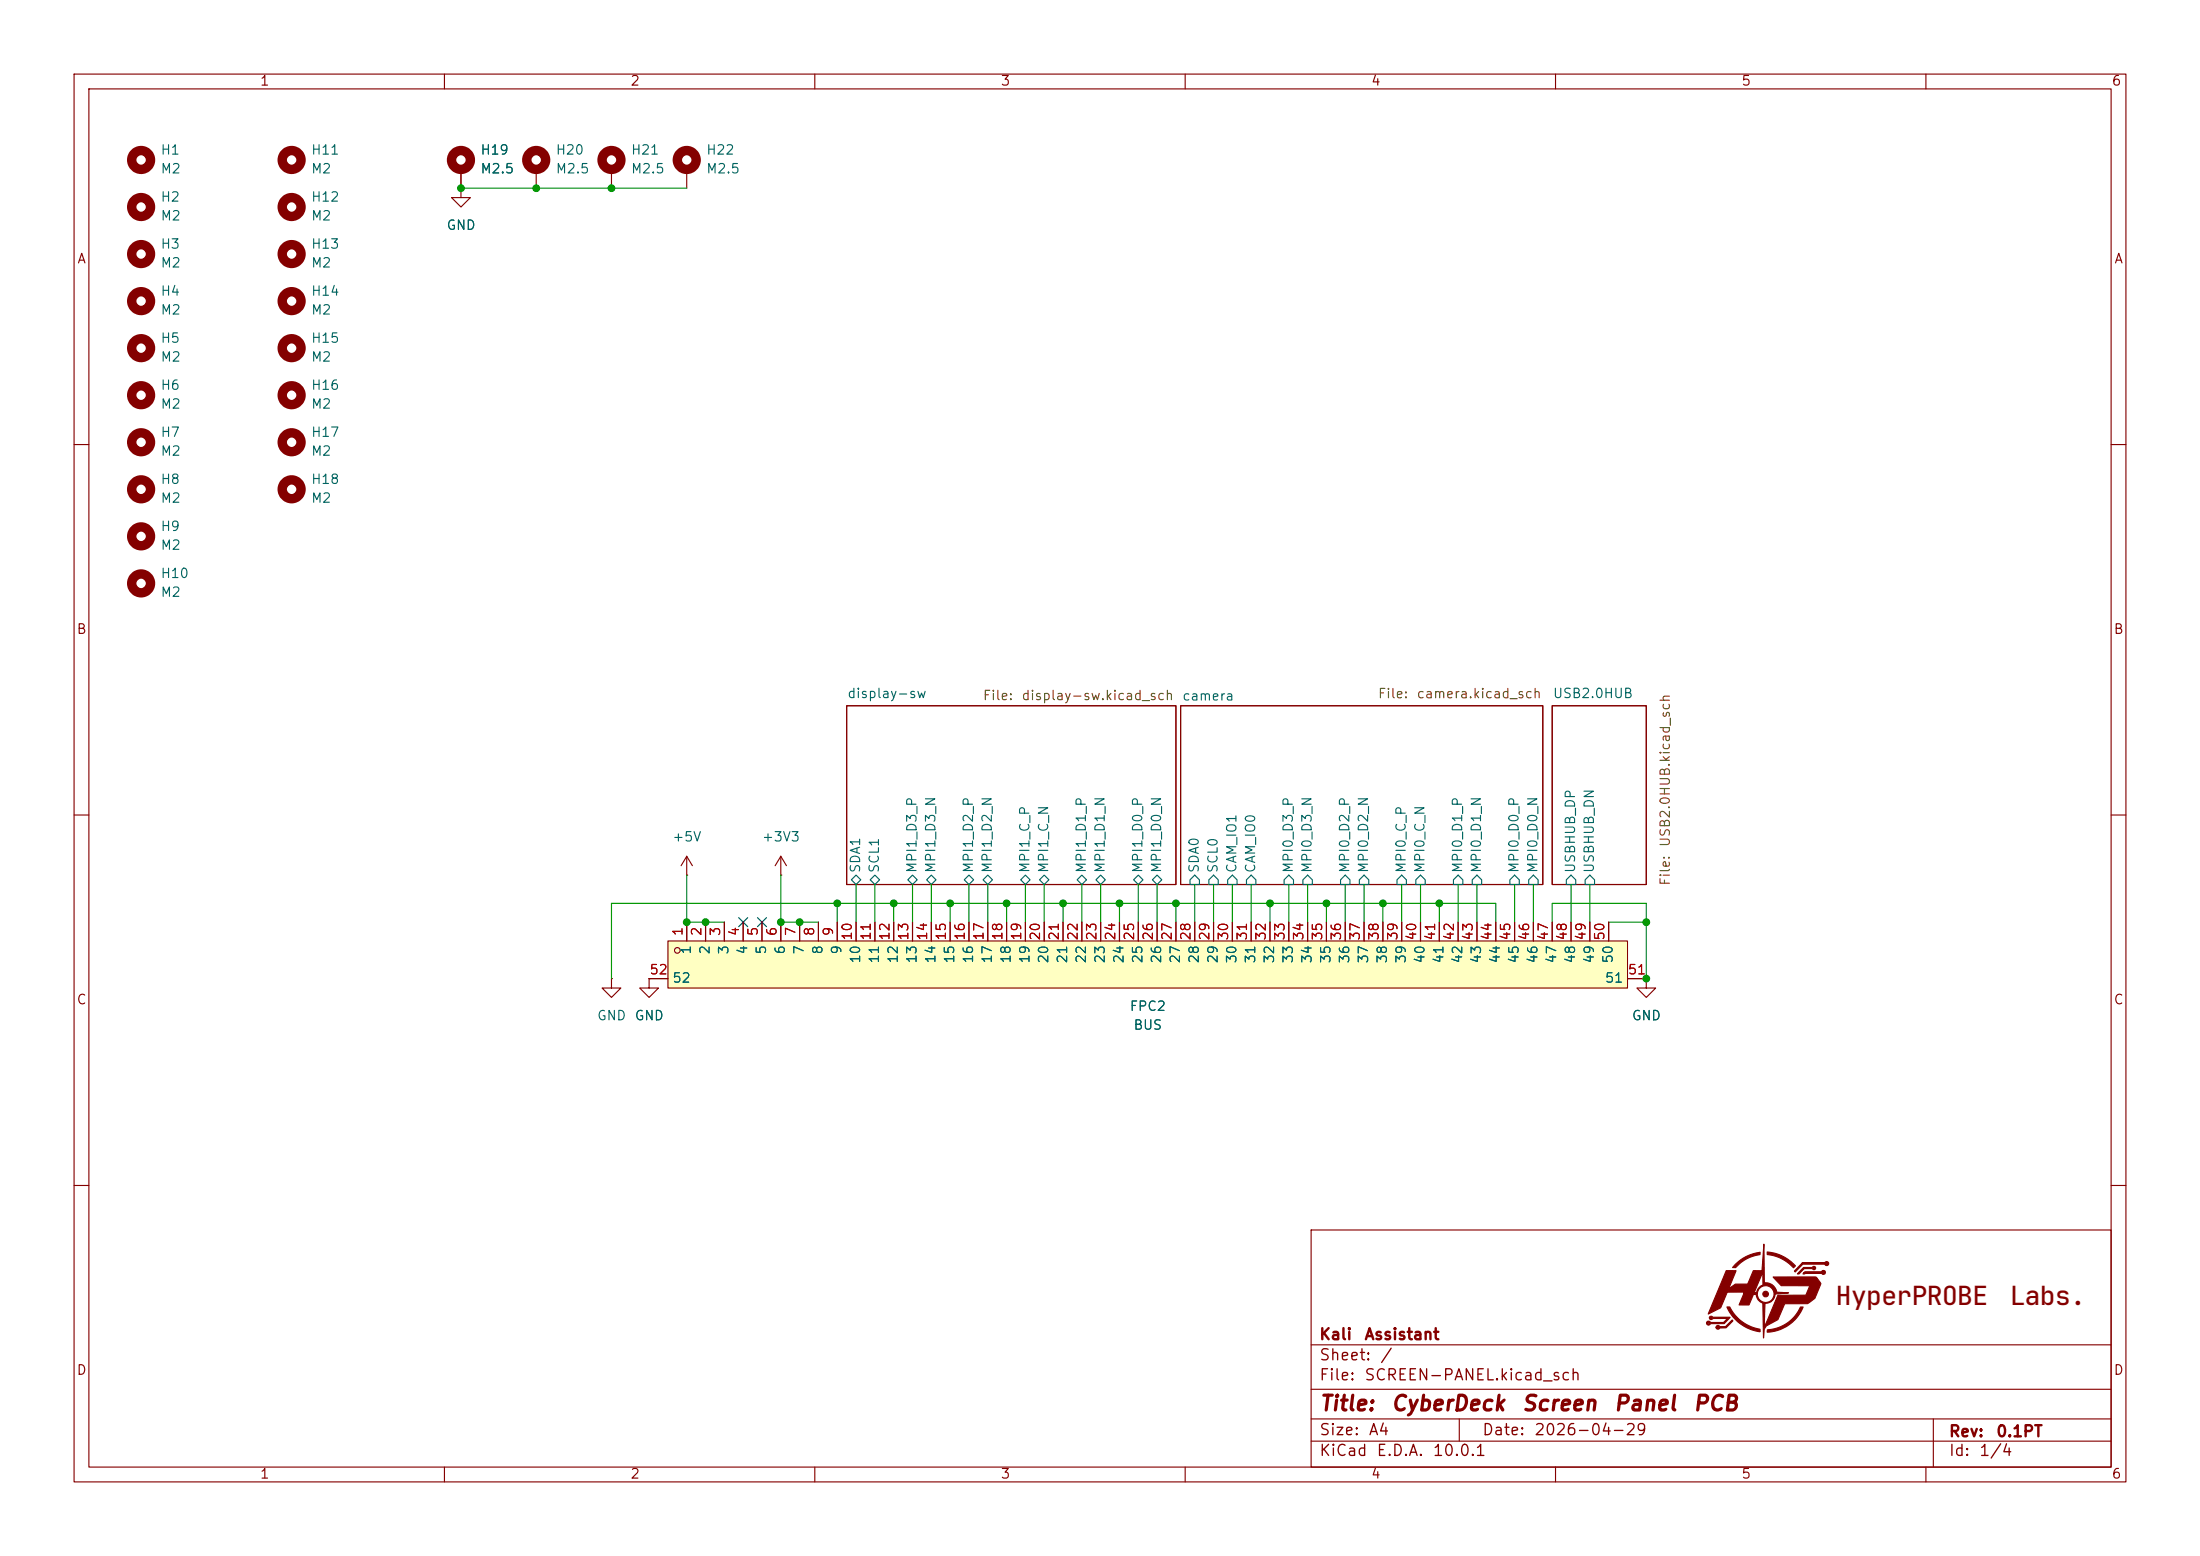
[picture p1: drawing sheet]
<svg xmlns="http://www.w3.org/2000/svg" width="297mm" height="210mm" viewBox="0 0 297 210" stroke-linecap="round" stroke-linejoin="round" font-family="sans-serif">
<g fill="none" stroke="#840000" stroke-width=".15">
<path d="M10 10h277v190h-277zM12 12h273v186h-273zM60 10v2M110 10v2M160 10v2M210 10v2M260 10v2M62.2 22.9v2.5M72.4 22.9v2.5M82.5 22.9v2.5M92.7 22.9v2.5M10 60h2"/>
<path d="M285 60h2M114.3 95.3h44.4v24.1h-44.4zM159.4 95.3h48.9v24.1h-48.9zM209.5 95.3h12.7v24.1h-12.7zM10 110h2M92.7 118.1h.1M92.7 115.6v2.5M92.7 115.6l-.8 1.2M92.7 115.6l.8 1.2M105.4 118.1h.1M105.4 115.6l-.8 1.2M105.4 115.6l.8 1.2"/>
<path d="M105.4 115.6v2.5M285 110h2M222.2 132.1v1.3h1.3l-1.3 1.2-1.2-1.2h1.2M222.2 132.1h.1M10 160h2M177 166h108v32h-108zM285 160h2M60 198v2M110 198v2M160 198v2M177 194.5h108M177 191.5h108"/>
<path d="M177 187.5h108M177 181.5h108M197 191.5v3M210 198v2M260 198v2M261 191.5v6.5"/>
</g>
<g fill="#840000" stroke="#840000" stroke-width=".15">
<path d="M233 171.5h1.4l-1 2.4 .9-.6h1.6l.8-1.8h.9a.19 .19 0 0 0 .2 0 .19 .19 0 0 0 .1-.2l.2-3.4 .1 5.2h.4l.6 .3 .4 .4 .3 .6 1.6 .1-1.9 .2-.1 .6a1.57 1.57 0 0 1-1.2 .7l-.1 3 1.8-4.2h3.4a.35 .35 0 0 0 .4 0 .35 .35 0 0 0 .1-.4l.4-.9h-3.8l-1.1-1.1 5.7-.1 .1 .1 .6 .9-.8 1.9-.9 .7-3.2 .1-.9 2.1-1.5 .9-.2 .2-.1 .2-.1 1.2-.1-4.7-.6-.4-.3-.6a.25 .25 0 0 0-.4-.2l-.6 1.4h-1.3l.6-1.4h1.3h-1.3v-.1h.5h-.5l.1-.1h1.7l.2 .8 .4 .3 .6 .2 .4-.1 .3-.2 .3-.4 .1-.4a1.12 1.12 0 0 0-1-1.2 1.12 1.12 0 0 0-1.2 .9l-.1 .1h-1.7h1.3a.2 .2 0 0 0 .3 0 .2 .2 0 0 0 .1-.1 1.73 1.73 0 0 1 .8-1v-1.7l-1.2 2.8-3.1-.1a.53 .53 0 0 0-.7 .5l-.7 1.6-1.7 .8z"/>
<path d="M238.6 179.5a5.1 5.1 0 0 0 4.3-2.8l.2-.3h.3l-.7 1.2-.9 1-1.4 .8-1.5 .4a.21 .21 0 0 1-.3 0 .21 .21 0 0 1 0-.3z"/>
<path d="M233.1 176.4h.4l.1 .2a5.5 5.5 0 0 0 4 2.8v.3h-.1a5.8 5.8 0 0 1-3.5-1.9z"/>
<path d="M231.8 179v-.1a.24 .24 0 0 1 .4 .2h.7l.8-.8a.11 .11 0 0 1 .1-.1 .11 .11 0 0 1 .1 .1 .11 .11 0 0 1-.1 .1l-.8 .8h-.8a.27 .27 0 0 1-.3 .2 .27 .27 0 0 1-.2-.3h.1a.11 .11 0 0 0 .2 .1 .11 .11 0 0 0 0-.2 .11 .11 0 0 0-.2 .1h-.1z"/>
<path d="M230.8 177.7l.3-.1 .1 .2h2.4l-.8 .8h-1.9l-.3 .2-.2-.2h.1a.12 .12 0 0 0 .2 .1 .12 .12 0 0 0 .1-.1 .12 .12 0 0 0-.2-.1l-.2 .1a.27 .27 0 0 1 .2-.3 .27 .27 0 0 1 .3 .2h1.8l.5-.6-2 .1a.24 .24 0 0 1-.3 .1 .24 .24 0 0 1-.1-.4z"/>
<path d="M243.7 171.6h2.2l.2-.1a.27 .27 0 0 1 .3 .1 .27 .27 0 0 1 0 .3l-.4 .1-.1-.2h-2.1l-.2 .1h-.2l.1-.1h2.6a.12 .12 0 0 0 .2 0 .12 .12 0 0 0-.1-.2l-.1 .2h-2.6z"/>
<path d="M243.5 171.1h1.2a.23 .23 0 0 1 .2-.2 .23 .23 0 0 1 .2 .2 .24 .24 0 0 1-.2 .3 .24 .24 0 0 1-.2-.2h-1.1l-.7 .7h-.2z"/>
<path d="M243.3 170.5h3a.29 .29 0 0 1 .5-.2 .29 .29 0 0 1-.1 .5 .29 .29 0 0 1-.4-.2h-2.9l-1 1.1-.2-.1 1.1-1.1h3.2a.11 .11 0 0 0 .1 .2 .11 .11 0 0 0 .1-.2 .11 .11 0 0 0-.2 0z"/>
<path d="M238.6 169l1.1 .2 1 .4 .8 .5 .9 .7-.3 .3-1.2-1a6.1 6.1 0 0 0-2.3-.8z"/>
<path d="M234.3 170.6l.6-.5a5.9 5.9 0 0 1 2.7-1.1v.3l-1.5 .5-1 .6-.8 .7h-.4z"/>
<path d="M238.1 174.4l.2-.1h.2a.38 .38 0 0 1 .2 .5 .38 .38 0 0 1-.6 .2 .38 .38 0 0 1 0-.6z"/>
</g>
<g fill="none" stroke="#006464" stroke-width=".15">
<path d="M114.9 118.7l.7-.6 .6 .6-.6 .7zM117.5 118.7l.6-.6 .6 .6-.6 .7zM122.6 118.7l.6-.6 .6 .6-.6 .7zM125.1 118.7l.6-.6 .7 .6-.7 .7zM130.2 118.7l.6-.6 .6 .6-.6 .7zM132.7 118.7l.6-.6 .7 .6-.7 .7zM137.8 118.7l.6-.6 .7 .6-.7 .7zM140.3 118.7l.7-.6 .6 .6-.6 .7zM145.4 118.7l.6-.6 .7 .6-.7 .7zM148 118.7l.6-.6 .6 .6-.6 .7zM153 118.7l.7-.6 .6 .6-.6 .7zM155.6 118.7l.6-.6 .6 .6-.6 .7z"/>
<path d="M161.3 118.1l.6 .6v.7h-1.2v-.7zM163.2 118.7l.6-.6 .7 .6v.7h-1.3zM166.4 118.1l.6 .6v.7h-1.3v-.7zM168.9 118.1l.6 .6v.7h-1.2v-.7zM174 118.1l.6 .6v.7h-1.2v-.7zM176.5 118.1l.7 .6v.7h-1.3v-.7zM181 118.7l.6-.6 .6 .6v.7h-1.2zM184.1 118.1l.7 .6v.7h-1.3v-.7zM189.2 118.1l.7 .6v.7h-1.3v-.7zM191.8 118.1l.6 .6v.7h-1.3v-.7zM196.8 118.1l.7 .6v.7h-1.3v-.7zM199.4 118.1l.6 .6v.7h-1.2v-.7z"/>
<path d="M203.8 118.7l.7-.6 .6 .6v.7h-1.3zM207 118.1l.6 .6v.7h-1.2v-.7zM212.1 118.1l.6 .6v.7h-1.2v-.7zM214.6 118.1l.7 .6v.7h-1.3v-.7z"/>
</g>
<g fill="none" stroke="#840000" stroke-width="1.3">
<circle cx="39.4" cy="34.3" r="1.27"/>
<circle cx="39.4" cy="21.6" r="1.27"/>
<circle cx="39.4" cy="27.9" r="1.27"/>
<circle cx="62.2" cy="21.6" r="1.27"/>
<circle cx="72.4" cy="21.6" r="1.27"/>
<circle cx="82.5" cy="21.6" r="1.27"/>
<circle cx="92.7" cy="21.6" r="1.27"/>
<circle cx="19" cy="47" r="1.27"/>
<circle cx="39.4" cy="40.6" r="1.27"/>
<circle cx="39.4" cy="47" r="1.27"/>
</g>
<path d="M90.2 127h129.5v6.4h-129.5z" fill="#ffffc2"/>
<g fill="none" stroke="#840000" stroke-width=".15">
<path d="M62.2 25.4v1.3h1.3l-1.3 1.2-1.2-1.2h1.2M62.2 25.4h.1M62.2 22.9v2.5M82.5 132.1v1.3h1.3l-1.3 1.2-1.2-1.2h1.2M82.5 132.1h.1M87.6 132.1v1.3h1.3l-1.3 1.2-1.2-1.2h1.2M87.6 132.1h.1M87.6 132.1h2.6M90.2 127h129.5v6.4h-129.5zM92.7 124.5v2.5M95.2 124.5v2.5M97.8 124.5v2.5"/>
<path d="M100.3 124.5v2.5M102.9 124.5v2.5M105.4 124.5v2.5M107.9 124.5v2.5M110.5 124.5v2.5M113 124.5v2.5M115.6 124.5v2.5M118.1 124.5v2.5M120.6 124.5v2.5M123.2 124.5v2.5M125.7 124.5v2.5M128.3 124.5v2.5"/>
<path d="M130.8 124.5v2.5M133.3 124.5v2.5M135.9 124.5v2.5M138.4 124.5v2.5M141 124.5v2.5M143.5 124.5v2.5M146 124.5v2.5M148.6 124.5v2.5M151.1 124.5v2.5M153.7 124.5v2.5M156.2 124.5v2.5M158.7 124.5v2.5"/>
<path d="M161.3 124.5v2.5M163.8 124.5v2.5M166.4 124.5v2.5M168.9 124.5v2.5M171.4 124.5v2.5M174 124.5v2.5M176.5 124.5v2.5M179.1 124.5v2.5M181.6 124.5v2.5M184.1 124.5v2.5M186.7 124.5v2.5M189.2 124.5v2.5"/>
<path d="M191.8 124.5v2.5M194.3 124.5v2.5M196.8 124.5v2.5M199.4 124.5v2.5M201.9 124.5v2.5M204.5 124.5v2.5M207 124.5v2.5M209.5 124.5v2.5M212.1 124.5v2.5M214.6 124.5v2.5M217.2 124.5v2.5M219.7 132.1h2.5"/>
<path d="M222.2 132.1h.1"/>
<circle cx="91.4" cy="128.3" r=".38"/>
</g>
<g fill="none" stroke="#840000" stroke-width="1.3">
<circle cx="19" cy="27.9" r="1.27"/>
<circle cx="19" cy="34.3" r="1.27"/>
<circle cx="19" cy="21.6" r="1.27"/>
<circle cx="19" cy="40.6" r="1.27"/>
<circle cx="19" cy="53.3" r="1.27"/>
<circle cx="19" cy="59.7" r="1.27"/>
<circle cx="39.4" cy="59.7" r="1.27"/>
<circle cx="39.4" cy="53.3" r="1.27"/>
<circle cx="19" cy="66" r="1.27"/>
<circle cx="19" cy="78.7" r="1.27"/>
<circle cx="19" cy="72.4" r="1.27"/>
<circle cx="39.4" cy="66" r="1.27"/>
</g>
<g fill="none" stroke="#009600" stroke-width=".15">
<path d="M62.2 25.4h30.5M92.7 118.1v6.4h5.1M105.4 118.1v6.4h5.1M115.6 119.4v5.1M118.1 119.4v5.1M123.2 119.4v5.1M125.7 119.4v5.1M130.8 119.4v5.1M133.3 119.4v5.1M138.4 119.4v5.1M141 119.4v5.1M146 119.4v5.1"/>
<path d="M148.6 119.4v5.1M153.7 119.4v5.1M156.2 119.4v5.1M161.3 119.4v5.1M163.8 119.4v5.1M166.4 119.4v5.1M168.9 119.4v5.1M174 119.4v5.1M176.5 119.4v5.1M181.6 119.4v5.1M184.1 119.4v5.1M189.2 119.4v5.1"/>
<path d="M191.8 119.4v5.1M196.8 119.4v5.1M199.4 119.4v5.1M204.5 119.4v5.1M207 119.4v5.1M212.1 119.4v5.1M214.6 119.4v5.1M113 121.9v2.6M120.6 121.9v2.6M128.3 121.9v2.6M135.9 121.9v2.6M143.5 121.9v2.6"/>
<path d="M151.1 121.9v2.6M158.7 121.9v2.6M171.4 121.9v2.6M179.1 121.9v2.6M186.7 121.9v2.6M194.3 121.9v2.6M201.9 124.5v-2.6h-119.4v10.2M209.5 124.5v-2.6h12.7v10.2M217.2 124.5h5"/>
</g>
<path d="M99.7 123.9l1.2 1.2M100.9 123.9l-1.2 1.2M102.3 123.9l1.2 1.2M103.5 123.9l-1.2 1.2" fill="none" stroke="#000084" stroke-width=".15"/>
<g fill="#009600" stroke="#009600" stroke-width=".14">
<circle cx="113" cy="121.9" r=".46"/>
<circle cx="120.6" cy="121.9" r=".46"/>
<circle cx="135.9" cy="121.9" r=".46"/>
<circle cx="95.2" cy="124.5" r=".46"/>
<circle cx="92.7" cy="124.5" r=".46"/>
<circle cx="128.3" cy="121.9" r=".46"/>
<circle cx="143.5" cy="121.9" r=".46"/>
<circle cx="107.9" cy="124.5" r=".46"/>
<circle cx="105.4" cy="124.5" r=".46"/>
<circle cx="179.1" cy="121.9" r=".46"/>
<circle cx="186.7" cy="121.9" r=".46"/>
<circle cx="222.2" cy="124.5" r=".46"/>
<circle cx="222.2" cy="132.1" r=".46"/>
<circle cx="194.3" cy="121.9" r=".46"/>
<circle cx="151.1" cy="121.9" r=".46"/>
<circle cx="158.7" cy="121.9" r=".46"/>
<circle cx="171.4" cy="121.9" r=".46"/>
<circle cx="82.5" cy="25.4" r=".46"/>
<circle cx="72.4" cy="25.4" r=".46"/>
<circle cx="62.2" cy="25.4" r=".46"/>
</g>
<g font-size="3.5" fill="#840000">
<text x="247.9" y="176.1">HyperPROBE</text>
<text x="271.3" y="176.1">Labs.</text>
</g>
<g font-size="2" fill="#840000">
<text x="178" y="190.9">Title:</text>
<text x="187.7" y="190.9">CyberDeck</text>
<text x="205.3" y="190.9">Screen</text>
<text x="217.7" y="190.9">Panel</text>
<text x="228.4" y="190.9">PCB</text>
</g>
<g font-size="1.5" fill="#840000">
<text x="178" y="184">Sheet:</text>
<text x="178" y="181.2">Kali</text>
<text x="184.1" y="181.2">Assistant</text>
<text x="186.2" y="184">/</text>
<text x="178" y="186.7">File:</text>
<text x="184.1" y="186.7">SCREEN-PANEL.kicad_sch</text>
<text x="178" y="196.9">KiCad</text>
<text x="178" y="194.1">Size:</text>
<text x="184.7" y="194.1">A4</text>
<text x="185.7" y="196.9">E.D.A.</text>
<text x="193.3" y="196.9">10.0.1</text>
<text x="200" y="194.1">Date:</text>
<text x="207" y="194.1">2026-04-29</text>
<text x="263" y="194.3">Rev:</text>
<text x="263" y="196.9">Id:</text>
<text x="267.1" y="196.9">1/4</text>
<text x="269.4" y="194.3">0.1PT</text>
</g>
<g font-size="1.3" fill="#840000">
<text x="35" y="11.9">1</text>
<text x="85" y="11.9">2</text>
<text x="135" y="11.9">3</text>
<text x="185" y="11.9">4</text>
<text x="235" y="11.9">5</text>
<text x="285" y="11.9">6</text>
<text x="10.3" y="35.9">A</text>
<text x="285.3" y="35.9">A</text>
<text x="10.3" y="85.9">B</text>
<text x="285.3" y="85.9">B</text>
<text x="10.3" y="135.9">C</text>
<text x="285.3" y="135.9">C</text>
<text x="10.3" y="185.9">D</text>
<text x="285.3" y="185.9">D</text>
<text x="35" y="199.9">1</text>
<text x="85" y="199.9">2</text>
<text x="135" y="199.9">3</text>
<text x="185" y="199.9">4</text>
<text x="235" y="199.9">5</text>
<text x="285" y="199.9">6</text>
</g>
<g font-size="1.3" fill="#006464">
<text x="21.6" y="23.7">M2</text>
<text x="21.6" y="21.2">H1</text>
<text x="41.9" y="21.2">H11</text>
<text x="41.9" y="23.7">M2</text>
<text x="64.8" y="21.2">H19</text>
<text x="64.8" y="23.7">M2.5</text>
<text x="74.9" y="21.2">H20</text>
<text x="74.9" y="23.7">M2.5</text>
<text x="85.1" y="21.2">H21</text>
<text x="85.1" y="23.7">M2.5</text>
<text x="95.3" y="21.2">H22</text>
<text x="95.3" y="23.7">M2.5</text>
<text x="21.6" y="27.5">H2</text>
<text x="41.9" y="27.5">H12</text>
<text x="21.6" y="30.1">M2</text>
<text x="21.6" y="33.9">H3</text>
<text x="41.9" y="33.9">H13</text>
<text x="41.9" y="30.1">M2</text>
<text x="60.2" y="31.3">GND</text>
<text x="21.6" y="36.4">M2</text>
<text x="21.6" y="40.2">H4</text>
<text x="41.9" y="36.4">M2</text>
<text x="41.9" y="40.2">H14</text>
<text x="21.6" y="42.8">M2</text>
<text x="21.6" y="46.6">H5</text>
<text x="41.9" y="46.6">H15</text>
<text x="41.9" y="42.8">M2</text>
<text x="21.6" y="49.1">M2</text>
<text x="21.6" y="52.9">H6</text>
<text x="41.9" y="49.1">M2</text>
<text x="41.9" y="52.9">H16</text>
<text x="21.6" y="55.5">M2</text>
<text x="21.6" y="59.3">H7</text>
<text x="41.9" y="55.5">M2</text>
<text x="41.9" y="59.3">H17</text>
<text x="21.6" y="61.8">M2</text>
<text x="21.6" y="65.6">H8</text>
<text x="41.9" y="61.8">M2</text>
<text x="41.9" y="65.6">H18</text>
<text x="21.6" y="68.2">M2</text>
<text x="21.6" y="72">H9</text>
<text x="41.9" y="68.2">M2</text>
<text x="21.6" y="74.5">M2</text>
<text x="21.6" y="78.3">H10</text>
<text x="21.6" y="80.9">M2</text>
<text x="114.3" y="94.5">display-sw</text>
<text x="159.5" y="94.9">camera</text>
<text x="209.5" y="94.5">USB2.0HUB</text>
<text x="90.7" y="113.9">+5V</text>
<text x="102.8" y="113.9">+3V3</text>
<text x="116.4" y="117.9" transform="rotate(-90 116.4 117.9)">SDA1</text>
<text x="119" y="117.9" transform="rotate(-90 119 117.9)">SCL1</text>
<text x="124.1" y="117.9" transform="rotate(-90 124.1 117.9)">MPI1_D3_P</text>
<text x="126.6" y="117.9" transform="rotate(-90 126.6 117.9)">MPI1_D3_N</text>
<text x="131.7" y="117.9" transform="rotate(-90 131.7 117.9)">MPI1_D2_P</text>
<text x="134.2" y="117.9" transform="rotate(-90 134.2 117.9)">MPI1_D2_N</text>
<text x="139.3" y="117.9" transform="rotate(-90 139.3 117.9)">MPI1_C_P</text>
<text x="141.8" y="117.9" transform="rotate(-90 141.8 117.9)">MPI1_C_N</text>
<text x="146.9" y="117.9" transform="rotate(-90 146.9 117.9)">MPI1_D1_P</text>
<text x="149.5" y="117.9" transform="rotate(-90 149.5 117.9)">MPI1_D1_N</text>
<text x="154.5" y="117.9" transform="rotate(-90 154.5 117.9)">MPI1_D0_P</text>
<text x="157.1" y="117.9" transform="rotate(-90 157.1 117.9)">MPI1_D0_N</text>
<text x="162.2" y="117.9" transform="rotate(-90 162.2 117.9)">SDA0</text>
<text x="164.7" y="117.9" transform="rotate(-90 164.7 117.9)">SCL0</text>
<text x="167.2" y="117.9" transform="rotate(-90 167.2 117.9)">CAM_IO1</text>
<text x="169.8" y="117.9" transform="rotate(-90 169.8 117.9)">CAM_IO0</text>
<text x="174.9" y="117.9" transform="rotate(-90 174.9 117.9)">MPI0_D3_P</text>
<text x="177.4" y="117.9" transform="rotate(-90 177.4 117.9)">MPI0_D3_N</text>
<text x="182.5" y="117.9" transform="rotate(-90 182.5 117.9)">MPI0_D2_P</text>
<text x="185" y="117.9" transform="rotate(-90 185 117.9)">MPI0_D2_N</text>
<text x="190.1" y="117.9" transform="rotate(-90 190.1 117.9)">MPI0_C_P</text>
<text x="192.6" y="117.9" transform="rotate(-90 192.6 117.9)">MPI0_C_N</text>
<text x="197.7" y="117.9" transform="rotate(-90 197.7 117.9)">MPI0_D1_P</text>
<text x="200.3" y="117.9" transform="rotate(-90 200.3 117.9)">MPI0_D1_N</text>
<text x="205.3" y="117.9" transform="rotate(-90 205.3 117.9)">MPI0_D0_P</text>
<text x="207.9" y="117.9" transform="rotate(-90 207.9 117.9)">MPI0_D0_N</text>
<text x="213" y="117.9" transform="rotate(-90 213 117.9)">USBHUB_DP</text>
<text x="215.5" y="117.9" transform="rotate(-90 215.5 117.9)">USBHUB_DN</text>
<text x="93.6" y="128.9" transform="rotate(-90 93.6 128.9)">1</text>
<text x="96.1" y="128.9" transform="rotate(-90 96.1 128.9)">2</text>
<text x="98.7" y="128.9" transform="rotate(-90 98.7 128.9)">3</text>
<text x="101.2" y="128.9" transform="rotate(-90 101.2 128.9)">4</text>
<text x="103.7" y="128.9" transform="rotate(-90 103.7 128.9)">5</text>
<text x="106.3" y="128.9" transform="rotate(-90 106.3 128.9)">6</text>
<text x="108.8" y="128.9" transform="rotate(-90 108.8 128.9)">7</text>
<text x="111.4" y="128.9" transform="rotate(-90 111.4 128.9)">8</text>
<text x="113.9" y="128.9" transform="rotate(-90 113.9 128.9)">9</text>
<text x="116.4" y="130.1" transform="rotate(-90 116.4 130.1)">10</text>
<text x="119" y="130.1" transform="rotate(-90 119 130.1)">11</text>
<text x="121.5" y="130.1" transform="rotate(-90 121.5 130.1)">12</text>
<text x="124.1" y="130.1" transform="rotate(-90 124.1 130.1)">13</text>
<text x="126.6" y="130.1" transform="rotate(-90 126.6 130.1)">14</text>
<text x="129.1" y="130.1" transform="rotate(-90 129.1 130.1)">15</text>
<text x="131.7" y="130.1" transform="rotate(-90 131.7 130.1)">16</text>
<text x="134.2" y="130.1" transform="rotate(-90 134.2 130.1)">17</text>
<text x="136.8" y="130.1" transform="rotate(-90 136.8 130.1)">18</text>
<text x="139.3" y="130.1" transform="rotate(-90 139.3 130.1)">19</text>
<text x="141.8" y="130.1" transform="rotate(-90 141.8 130.1)">20</text>
<text x="144.4" y="130.1" transform="rotate(-90 144.4 130.1)">21</text>
<text x="146.9" y="130.1" transform="rotate(-90 146.9 130.1)">22</text>
<text x="149.5" y="130.1" transform="rotate(-90 149.5 130.1)">23</text>
<text x="152" y="130.1" transform="rotate(-90 152 130.1)">24</text>
<text x="154.5" y="130.1" transform="rotate(-90 154.5 130.1)">25</text>
<text x="157.1" y="130.1" transform="rotate(-90 157.1 130.1)">26</text>
<text x="159.6" y="130.1" transform="rotate(-90 159.6 130.1)">27</text>
<text x="162.2" y="130.1" transform="rotate(-90 162.2 130.1)">28</text>
<text x="164.7" y="130.1" transform="rotate(-90 164.7 130.1)">29</text>
<text x="167.2" y="130.1" transform="rotate(-90 167.2 130.1)">30</text>
<text x="169.8" y="130.1" transform="rotate(-90 169.8 130.1)">31</text>
<text x="172.3" y="130.1" transform="rotate(-90 172.3 130.1)">32</text>
<text x="174.9" y="130.1" transform="rotate(-90 174.9 130.1)">33</text>
<text x="177.4" y="130.1" transform="rotate(-90 177.4 130.1)">34</text>
<text x="179.9" y="130.1" transform="rotate(-90 179.9 130.1)">35</text>
<text x="182.5" y="130.1" transform="rotate(-90 182.5 130.1)">36</text>
<text x="185" y="130.1" transform="rotate(-90 185 130.1)">37</text>
<text x="187.6" y="130.1" transform="rotate(-90 187.6 130.1)">38</text>
<text x="190.1" y="130.1" transform="rotate(-90 190.1 130.1)">39</text>
<text x="192.6" y="130.1" transform="rotate(-90 192.6 130.1)">40</text>
<text x="195.2" y="130.1" transform="rotate(-90 195.2 130.1)">41</text>
<text x="197.7" y="130.1" transform="rotate(-90 197.7 130.1)">42</text>
<text x="200.3" y="130.1" transform="rotate(-90 200.3 130.1)">43</text>
<text x="202.8" y="130.1" transform="rotate(-90 202.8 130.1)">44</text>
<text x="205.3" y="130.1" transform="rotate(-90 205.3 130.1)">45</text>
<text x="207.9" y="130.1" transform="rotate(-90 207.9 130.1)">46</text>
<text x="210.4" y="130.1" transform="rotate(-90 210.4 130.1)">47</text>
<text x="213" y="130.1" transform="rotate(-90 213 130.1)">48</text>
<text x="215.5" y="130.1" transform="rotate(-90 215.5 130.1)">49</text>
<text x="218" y="130.1" transform="rotate(-90 218 130.1)">50</text>
<text x="90.7" y="132.9">52</text>
<text x="152.4" y="136.8">FPC2</text>
<text x="216.6" y="132.9">51</text>
<text x="80.5" y="138">GND</text>
<text x="85.6" y="138">GND</text>
<text x="152.9" y="139.3">BUS</text>
<text x="220.2" y="138">GND</text>
</g>
<g font-size="1.3" fill="#725600">
<text x="132.6" y="94.8">File:</text>
<text x="137.8" y="94.8">display-sw.kicad_sch</text>
<text x="185.9" y="94.6">File:</text>
<text x="191.2" y="94.6">camera.kicad_sch</text>
<text x="225.8" y="119.6" transform="rotate(-90 225.8 119.6)">File:</text>
<text x="225.8" y="114.4" transform="rotate(-90 225.8 114.4)">USB2.0HUB.kicad_sch</text>
</g>
<g font-size="1.3" fill="#a90000">
<text x="87.6" y="131.8">52</text>
<text x="92.5" y="126.4" transform="rotate(-90 92.5 126.4)">1</text>
<text x="95" y="126.4" transform="rotate(-90 95 126.4)">2</text>
<text x="97.5" y="126.4" transform="rotate(-90 97.5 126.4)">3</text>
<text x="100.1" y="126.4" transform="rotate(-90 100.1 126.4)">4</text>
<text x="102.6" y="126.4" transform="rotate(-90 102.6 126.4)">5</text>
<text x="105.2" y="126.4" transform="rotate(-90 105.2 126.4)">6</text>
<text x="107.7" y="126.4" transform="rotate(-90 107.7 126.4)">7</text>
<text x="110.2" y="126.4" transform="rotate(-90 110.2 126.4)">8</text>
<text x="112.8" y="126.4" transform="rotate(-90 112.8 126.4)">9</text>
<text x="115.3" y="127" transform="rotate(-90 115.3 127)">10</text>
<text x="117.9" y="127" transform="rotate(-90 117.9 127)">11</text>
<text x="120.4" y="127" transform="rotate(-90 120.4 127)">12</text>
<text x="122.9" y="127" transform="rotate(-90 122.9 127)">13</text>
<text x="125.5" y="127" transform="rotate(-90 125.5 127)">14</text>
<text x="128" y="127" transform="rotate(-90 128 127)">15</text>
<text x="130.6" y="127" transform="rotate(-90 130.6 127)">16</text>
<text x="133.1" y="127" transform="rotate(-90 133.1 127)">17</text>
<text x="135.6" y="127" transform="rotate(-90 135.6 127)">18</text>
<text x="138.2" y="127" transform="rotate(-90 138.2 127)">19</text>
<text x="140.7" y="127" transform="rotate(-90 140.7 127)">20</text>
<text x="143.3" y="127" transform="rotate(-90 143.3 127)">21</text>
<text x="145.8" y="127" transform="rotate(-90 145.8 127)">22</text>
<text x="148.3" y="127" transform="rotate(-90 148.3 127)">23</text>
<text x="150.9" y="127" transform="rotate(-90 150.9 127)">24</text>
<text x="153.4" y="127" transform="rotate(-90 153.4 127)">25</text>
<text x="156" y="127" transform="rotate(-90 156 127)">26</text>
<text x="158.5" y="127" transform="rotate(-90 158.5 127)">27</text>
<text x="161" y="127" transform="rotate(-90 161 127)">28</text>
<text x="163.6" y="127" transform="rotate(-90 163.6 127)">29</text>
<text x="166.1" y="127" transform="rotate(-90 166.1 127)">30</text>
<text x="168.7" y="127" transform="rotate(-90 168.7 127)">31</text>
<text x="171.2" y="127" transform="rotate(-90 171.2 127)">32</text>
<text x="173.7" y="127" transform="rotate(-90 173.7 127)">33</text>
<text x="176.3" y="127" transform="rotate(-90 176.3 127)">34</text>
<text x="178.8" y="127" transform="rotate(-90 178.8 127)">35</text>
<text x="181.4" y="127" transform="rotate(-90 181.4 127)">36</text>
<text x="183.9" y="127" transform="rotate(-90 183.9 127)">37</text>
<text x="186.4" y="127" transform="rotate(-90 186.4 127)">38</text>
<text x="189" y="127" transform="rotate(-90 189 127)">39</text>
<text x="191.5" y="127" transform="rotate(-90 191.5 127)">40</text>
<text x="194.1" y="127" transform="rotate(-90 194.1 127)">41</text>
<text x="196.6" y="127" transform="rotate(-90 196.6 127)">42</text>
<text x="199.1" y="127" transform="rotate(-90 199.1 127)">43</text>
<text x="201.7" y="127" transform="rotate(-90 201.7 127)">44</text>
<text x="204.2" y="127" transform="rotate(-90 204.2 127)">45</text>
<text x="206.8" y="127" transform="rotate(-90 206.8 127)">46</text>
<text x="209.3" y="127" transform="rotate(-90 209.3 127)">47</text>
<text x="211.8" y="127" transform="rotate(-90 211.8 127)">48</text>
<text x="214.4" y="127" transform="rotate(-90 214.4 127)">49</text>
<text x="216.9" y="127" transform="rotate(-90 216.9 127)">50</text>
<text x="219.7" y="131.8">51</text>
</g>
</svg>
